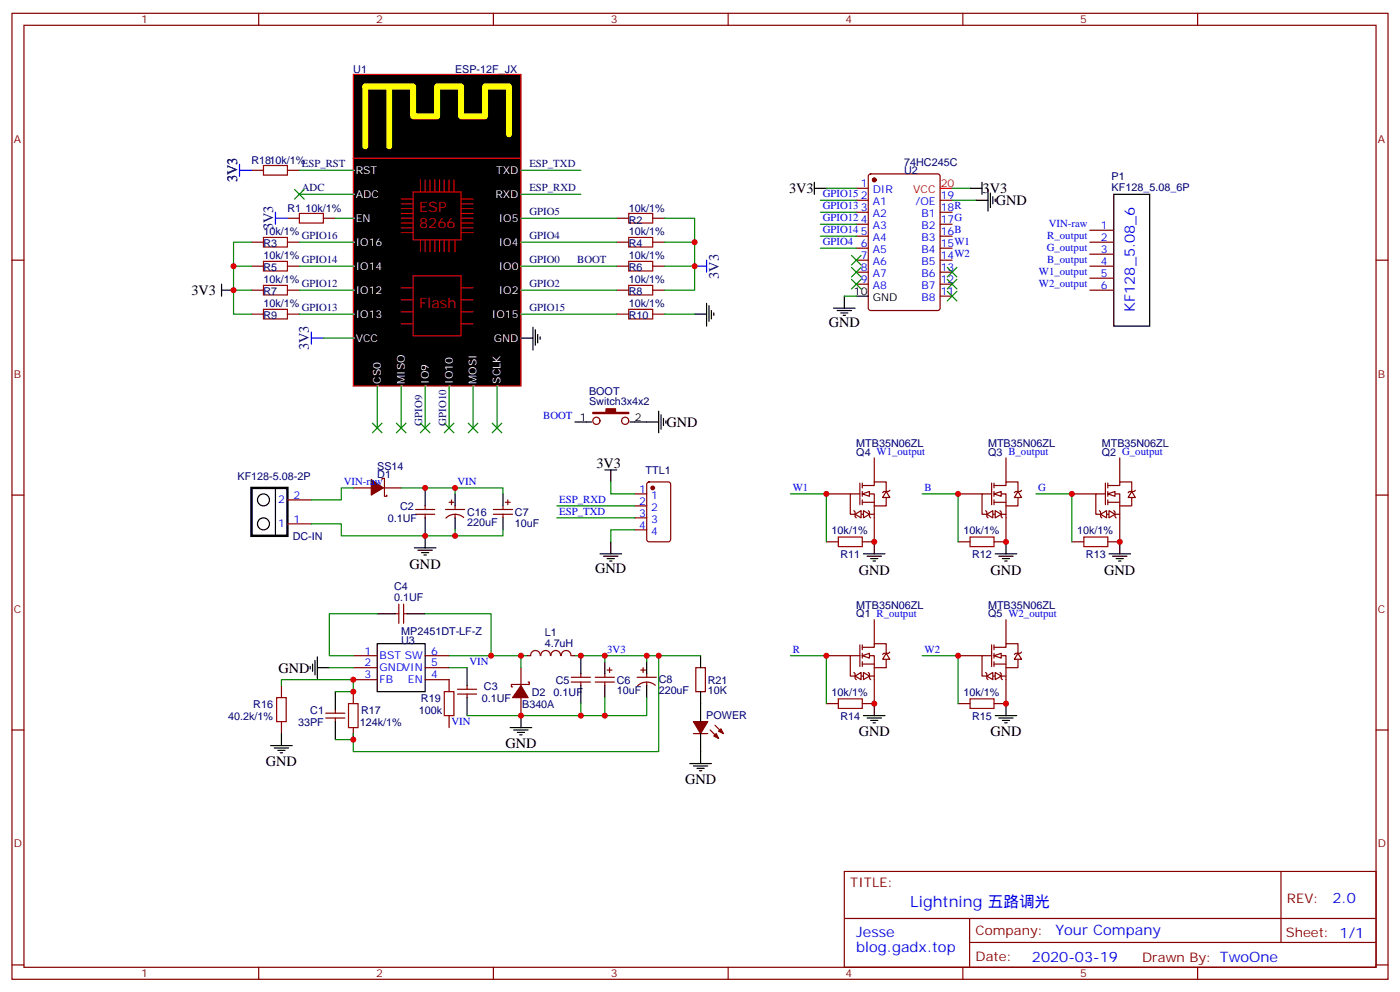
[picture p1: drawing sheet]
<svg xmlns="http://www.w3.org/2000/svg" width="412mm" height="292mm" viewBox="0 0 412 292" stroke-linecap="round" stroke-linejoin="round" font-family="sans-serif">
<g fill="none" stroke="#870000" stroke-width=".35">
<path d="M3.5 3.9h405.4v284.4h-405.4zM7.1 7.4h398.2v277.3h-398.2zM76.2 3.9v3.5M145.3 3.9v3.5M214.5 3.9v3.5M283.6 3.9v3.5M352.8 3.9v3.5M3.5 76.6h3.6M74.1 71.3h3.5M84.7 71.3h3.5M84.7 64.2h3.5M95.2 64.2h3.6"/>
<path d="M181.7 71.3h3.5M181.7 64.2h3.5M181.7 78.4h3.5M192.3 71.3h3.5M192.3 64.2h3.5M192.3 78.4h3.5M405.3 76.6h3.6M74.1 92.5h3.5M74.1 85.4h3.5M84.7 92.5h3.5M84.7 85.4h3.5M181.7 92.5h3.5"/>
<path d="M181.7 85.4h3.5M192.3 92.5h3.5M192.3 85.4h3.5M3.5 145.7h3.6M405.3 145.7h3.6M3.5 214.9h3.6M405.3 214.9h3.6M248.7 256.5h156.6v28.2h-156.6zM377.3 256.5v20.9M248.7 270.4h156.5M285.6 277.4h119.6M285.6 270.4v14.1"/>
<path d="M3.5 284h3.6M76.2 284.7v3.6M145.3 284.7v3.6M214.5 284.7v3.6M283.6 284.7v3.6M352.8 284.7v3.6M405.3 284h3.6"/>
</g>
<path d="M77.6 69.9h7.1v2.8h-7.1zM88.2 62.8h7v2.9h-7zM185.2 62.8h7.1v2.9h-7.1zM185.2 69.9h7.1v2.8h-7.1zM185.2 76.9h7.1v2.9h-7.1zM77.6 91.1h7.1v2.8h-7.1zM77.6 84h7.1v2.8h-7.1zM185.2 91.1h7.1v2.8h-7.1zM185.2 84h7.1v2.8h-7.1z" fill="none" stroke="#a10000" stroke-width=".35"/>
<path d="M104.1 21.9h49.4v91.7h-49.4z" fill="#000" stroke="#f00" stroke-width=".35"/>
<g fill="none" stroke="#c00" stroke-width=".35">
<path d="M118.2 58.6h3.5M121.7 56.5h14.1v14.1h-14.1zM123.8 53v3.5M125.2 53v3.5M126.6 53v3.5M128.1 53v3.5M129.5 53v3.5M130.9 53v3.5M132.3 53v3.5M133.7 53v3.5M135.8 58.6h3.5M118.2 60h3.5"/>
<path d="M118.2 61.4h3.5M118.2 62.8h3.5M118.2 64.2h3.5M118.2 65.7h3.5M118.2 67.1h3.5M118.2 68.5h3.5M123.8 70.6v3.5M125.2 70.6v3.5M126.6 70.6v3.5M128.1 70.6v3.5M129.5 70.6v3.5M130.9 70.6v3.5"/>
<path d="M132.3 70.6v3.5M134.1 70.6v3.5M135.8 60h3.5M135.8 61.4h3.5M135.8 62.8h3.5M135.8 64.2h3.5M135.8 65.7h3.5M135.8 67.1h3.5M135.8 68.5h3.5M118.2 84.7h3.5M118.2 88.2h3.5M118.2 91.8h3.5"/>
<path d="M118.2 95.3h3.5M121.7 81.2h14.1v17.6h-14.1zM135.8 84.7h3.5M135.8 88.2h3.5M135.8 91.8h3.5M135.8 95.3h3.5"/>
</g>
<path d="M104.1 46.6h49.4" fill="none" stroke="#f00" stroke-width=".35"/>
<path d="M114.7 25.4v17.7M149.9 39.5v-14.1h-7v8.9h-7.1v-8.9h-7v8.9h-7.1v-8.9h-14.1v17.7" fill="none" stroke="#ff0" stroke-width="1.8"/>
<g fill="#fff">
<circle cx="104.1" cy="57.2" r=".18"/>
<circle cx="104.1" cy="64.2" r=".18"/>
<circle cx="104.1" cy="71.3" r=".18"/>
<circle cx="104.1" cy="78.4" r=".18"/>
<circle cx="104.1" cy="85.4" r=".18"/>
<circle cx="104.1" cy="92.5" r=".18"/>
<circle cx="104.1" cy="99.5" r=".18"/>
<circle cx="111.1" cy="113.6" r=".18"/>
<circle cx="118.2" cy="113.6" r=".18"/>
<circle cx="125.2" cy="113.6" r=".18"/>
<circle cx="132.3" cy="113.6" r=".18"/>
<circle cx="139.3" cy="113.6" r=".18"/>
<circle cx="146.4" cy="113.6" r=".18"/>
<circle cx="153.5" cy="99.5" r=".18"/>
<circle cx="153.5" cy="92.5" r=".18"/>
<circle cx="153.5" cy="85.4" r=".18"/>
<circle cx="153.5" cy="78.4" r=".18"/>
<circle cx="153.5" cy="71.3" r=".18"/>
<circle cx="153.5" cy="64.2" r=".18"/>
<circle cx="153.5" cy="57.2" r=".18"/>
<circle cx="153.5" cy="50.1" r=".18"/>
<circle cx="104.1" cy="50.1" r=".18"/>
</g>
<path d="M77.6 76.9h7.1v2.9h-7.1z" fill="none" stroke="#a10000" stroke-width=".35"/>
<g fill="none" stroke="#870000" stroke-width=".35">
<path d="M252.2 55.4h3.6M252.2 58.9h3.6M256 51.4l.5-.2h19.7l.7 .4v39.1l-.4 .6-20 .1-.7-.5v-39zM276.9 58.9h3.6M74.1 78.4h3.5M84.7 78.4h3.5M252.2 62.5h3.6M252.2 66h3.6M252.2 69.5h3.6M252.2 73.1h3.6M252.2 76.6h3.6M276.9 62.5h3.6"/>
<path d="M276.9 66h3.6M276.9 69.5h3.6M276.9 73.1h3.6M276.9 76.6h3.6M252.2 80.1h3.6M252.2 83.6h3.6M276.9 80.1h3.6M276.9 83.6h3.6M276.9 87.2h3.6M251.5 150.3l.4 .4v1.4l.3 .3M253.3 145.4h-2.8v6h1.4M253.3 142.2v6.4"/>
<path d="M253.6 151.4h.8M254 142.9h3.5v-1h3.6v2.8M254 145.4h3.5v7M254 147.8h3.5M254 142.2v1.4M254 144.7v1.4M254 147.1v1.5M255.8 150.3l.3 .4v1.4l.4 .3M256.1 151.4h1.4M261.1 146.4v2.5h-3.6M262.1 144.3l-.3 .4h-1.5l-.3 .3"/>
</g>
<circle cx="257.5" cy="53" r=".53" fill="#870000" stroke="#870000" stroke-width=".35"/>
<path d="M252.2 87.2h3.6" fill="none" stroke="#000" stroke-width=".35"/>
<path d="M276.9 55.4h3.6" fill="none" stroke="#f00" stroke-width=".35"/>
<g fill="#fff" stroke="#870000" stroke-width=".35">
<path d="M254 145.4l2.1-.7v1.4z"/>
<path d="M261.1 144.7l1 1.7h-2.1z"/>
<path d="M254.4 150.3l1.7 1.1-1.7 1z"/>
<path d="M251.9 151.4l1.7-1.1v2.1z"/>
</g>
<g fill="none" stroke="#870000" stroke-width=".35">
<path d="M257.5 134.8v7.1M243.4 145.4h7.1M243.4 159.5h3.5M257.5 152.4v7.1h-3.5M282.2 159.5h3.6M290.3 150.3l.4 .4v1.4l.3 .3M292.1 145.4h-2.8v6h1.4M292.1 142.2v6.4M292.5 151.4h.7M292.8 142.9h3.5v-1h3.6v2.8M292.8 145.4h3.5v7M292.8 159.5h3.5"/>
<path d="M292.8 147.8h3.5M292.8 142.2v1.4M292.8 144.7v1.4M292.8 147.1v1.5M294.6 150.3l.3 .4v1.4l.4 .3M294.9 151.4h1.4M299.9 146.4v2.5h-3.6M300.9 144.3l-.3 .4h-1.4l-.4 .3"/>
</g>
<path d="M246.9 158.1h7.1v2.8h-7.1zM285.8 158.1h7v2.8h-7z" fill="none" stroke="#a10000" stroke-width=".35"/>
<g fill="#fff" stroke="#870000" stroke-width=".35">
<path d="M292.8 145.4l2.1-.7v1.4z"/>
<path d="M299.9 144.7l1 1.7h-2.1z"/>
<path d="M293.2 150.3l1.7 1.1-1.7 1z"/>
<path d="M290.7 151.4l1.8-1.1v2.1z"/>
</g>
<g fill="none" stroke="#870000" stroke-width=".35">
<path d="M296.3 134.8v7.1M282.2 145.4h7.1M296.3 152.4v7.1M315.7 159.5h3.6M323.8 150.3l.4 .4v1.4l.4 .3M325.6 145.4h-2.8v6h1.4M325.6 142.2v6.4M326 151.4h.7M326.3 142.9h3.5v-1h3.6v2.8M326.3 145.4h3.5v7M326.3 159.5h3.5M326.3 147.8h3.5"/>
<path d="M326.3 142.2v1.4M326.3 144.7v1.4M326.3 147.1v1.5M328.1 150.3l.3 .4v1.4l.4 .3M328.4 151.4h1.4M333.4 146.4v2.5h-3.6M334.4 144.3l-.3 .4h-1.4l-.4 .3"/>
</g>
<path d="M319.3 158.1h7v2.8h-7z" fill="none" stroke="#a10000" stroke-width=".35"/>
<g fill="#fff" stroke="#870000" stroke-width=".35">
<path d="M326.3 145.4l2.1-.7v1.4z"/>
<path d="M333.4 144.7l1 1.7h-2.1z"/>
<path d="M326.7 150.3l1.7 1.1-1.7 1z"/>
<path d="M324.2 151.4l1.8-1.1v2.1z"/>
</g>
<g fill="none" stroke="#870000" stroke-width=".35">
<path d="M329.8 134.8v7.1M315.7 145.4h7.1M329.8 152.4v7.1M251.5 197.9l.4 .4v1.4l.3 .4M253.3 193h-2.8v6h1.4M253.3 189.8v6.4M253.6 199h.8M254 190.5h3.5v-1h3.6v2.8M254 193h3.5v7.1M254 195.5h3.5M254 189.8v1.4M254 192.3v1.4"/>
<path d="M254 194.8v1.4M255.8 197.9l.3 .4v1.4l.4 .4M256.1 199h1.4M261.1 194.1v2.4h-3.6M262.1 191.9l-.3 .4h-1.5l-.3 .4M243.4 207.1h3.5M254 207.1h3.5"/>
</g>
<path d="M246.9 205.7h7.1v2.8h-7.1z" fill="none" stroke="#a10000" stroke-width=".35"/>
<g fill="#fff" stroke="#870000" stroke-width=".35">
<path d="M254 193l2.1-.7v1.4z"/>
<path d="M261.1 192.3l1 1.8h-2.1z"/>
<path d="M254.4 197.9l1.7 1.1-1.7 1.1z"/>
<path d="M251.9 199l1.7-1.1v2.2z"/>
</g>
<g fill="none" stroke="#870000" stroke-width=".35">
<path d="M243.4 193h7.1M257.5 182.4v7.1M290.3 197.9l.4 .4v1.4l.3 .4M292.1 193h-2.8v6h1.4M292.1 189.8v6.4M292.5 199h.7M292.8 190.5h3.5v-1h3.6v2.8M292.8 193h3.5v7.1M292.8 195.5h3.5M292.8 189.8v1.4M292.8 192.3v1.4M292.8 194.8v1.4"/>
<path d="M294.6 197.9l.3 .4v1.4l.4 .4M294.9 199h1.4M299.9 194.1v2.4h-3.6M300.9 191.9l-.3 .4h-1.4l-.4 .4M257.5 200.1v7M282.2 207.1h3.6M292.8 207.1h3.5"/>
</g>
<path d="M285.8 205.7h7v2.8h-7z" fill="none" stroke="#a10000" stroke-width=".35"/>
<g fill="#fff" stroke="#870000" stroke-width=".35">
<path d="M292.8 193l2.1-.7v1.4z"/>
<path d="M299.9 192.3l1 1.8h-2.1z"/>
<path d="M293.2 197.9l1.7 1.1-1.7 1.1z"/>
<path d="M290.7 199l1.8-1.1v2.2z"/>
</g>
<g fill="none" stroke="#870000" stroke-width=".35">
<path d="M74.1 50.1h3.5M84.7 50.1h3.5M321 67.8h7.1M321 71.3h7.1M321 74.8h7.1M321 78.4h7.1M321 81.9h7.1M321 85.4h7.1M84.7 154.2h7M84.7 147.1h7M104.1 143.6h5.3M112.5 141.1v-.3h.7v5.3h.7v-.4"/>
<path d="M112.9 143.6h5.3M122.4 151.4h5.7M122.4 150h5.7M125.2 148.9v1.1M125.2 151.4v1M131.2 150h5.7M132.3 147.8h1.4M133 147.1v1.5M134.1 148.9v1.1M134.1 151.4v1M136.6 152.3a3.8 3.8 0 0 0-5.3 .2M145.3 151.4h5.7"/>
<path d="M145.3 150h5.7M148.2 148.9v1.1M148.2 151.4v1M148.9 147.8h1.4M149.6 147.1v1.5M187 145.4h3.5M187 148.9h3.5M187 152.4h3.5M187 156h3.5M190.7 142.1l.5-.2h5.6l.7 .4 .1 16.5-.5 .6-5.9 .1-.6-.5-.1-16.4zM117.5 177.8v5.7M118.9 177.8v5.7"/>
<path d="M104.1 193h7M104.1 196.5h7M116.4 180.7h1.1M118.9 180.7h1M125.2 193h7.1M125.2 196.5h7.1M153.5 196.5v5.3M155.2 193h1.1M156.3 193a1.41 1.41 0 0 1 1.4-1.5 1.41 1.41 0 0 1 1.4 1.5M159.3 193a1.41 1.41 0 0 1 1.4-1.5 1.41 1.41 0 0 1 1.4 1.5M162.3 193a1.41 1.41 0 0 1 1.4-1.5 1.41 1.41 0 0 1 1.4 1.5M165.3 193a1.41 1.41 0 0 1 1.5-1.5 1.41 1.41 0 0 1 1.4 1.5"/>
<path d="M168.3 193h1M168.3 199.4h5.6M171.1 198.3v1.1M175.3 199.4h5.7M178.2 198.3v1.1M178.9 197.2h1.4M179.6 196.5v1.4M187.7 199.4h5.6M188.7 197.2h1.4M189.4 196.5v1.4M190.5 198.3v1.1M205 196.5h2.8v7.1h-2.8z"/>
<path d="M282.2 193h7.1M296.3 182.4v7.1M82.9 201.8v3.6M82.9 212.4v3.5M96 211.3h5.6M96 209.9h5.6M98.8 208.9v1M98.8 211.3v1.1M104.1 200.1h7M104.1 203.6v3.5M104.1 214.2v3.5M125.2 200.1h7.1v3.5"/>
<path d="M132.3 210.6v3.6M134.8 204.3h5.6M134.8 202.9h5.6M137.6 201.8v1.1M137.6 204.3v1.1M153.5 205.4v5.2M155.6 200.8h.3v.7h-5.3v.7h.4M168.3 200.8h5.6M171.1 200.8v1M175.3 200.8h5.7M178.2 200.8v1M190.5 200.8v1"/>
<path d="M193 201.7a3.8 3.8 0 0 0-5.2 .2M204.3 215.9h4.2M209.2 214.9l2.5 2.4M210.6 213.5l2.5 2.4M296.3 200.1v7"/>
<circle cx="175.7" cy="123.9" r="1.06"/>
<circle cx="184.1" cy="123.9" r="1.06"/>
</g>
<g fill="none" stroke="#000" stroke-width=".35">
<path d="M239.9 55.4h3.5M239.9 53.7v3.5M285.8 55.4h3.5M287.5 58.9h3.5M289.3 53.7v3.5M291 55.8v6.3M291.7 56.8v4.3M292.5 57.9v2.1M293.2 58.6v.7M328.1 57.2h10.6v38.8h-10.6zM65.3 85.4h3.5M65.3 83.6v3.6"/>
<path d="M153.5 99.5h3.5M157 96.3v6.7M157.7 97v4.6M158.4 98.5v2.4M159.1 99.2v.7M204.6 92.5h3.5M208.1 89.3v6.7M208.8 90v4.6M209.5 91.4v2.5M210.3 92.1v.7M245.5 90.7h6.4M246.6 91.4h4.2"/>
<path d="M247.6 92.1h2.2M248.4 92.8h.7M248.7 87.2v3.5M169.3 124.2h5M178.2 138.3h3.5M179.9 138.3v3.6M185.6 124.2h8.4M194 121v6.4M194.7 122.1v4.2M195.4 123.2v2.1M196.1 123.9v.7M81.1 143.6v14.1"/>
<path d="M125.2 143.6v5.3M125.2 152.4v8.9M134.1 145.4v3.5M134.1 152.4v3.6M148.2 145.4v3.5M148.2 152.4v3.6M179.9 159.5v3.5M257.5 159.5v3.5M296.3 159.5v3.5M329.8 159.5v3.5M122.1 161.3h6.3M123.1 162h4.3"/>
<path d="M124.2 162.7h2.1M124.9 163.4h.7M176.7 163h6.4M177.8 163.7h4.2M178.9 164.4h2.1M179.6 165.1h.7M254.4 163h6.3M255.4 163.7h4.2M256.5 164.4h2.1M257.2 165.1h.7M293.2 163h6.3M294.2 163.7h4.2"/>
<path d="M295.3 164.4h2.1M296 165.1h.7M326.7 163h6.3M327.7 163.7h4.3M328.8 164.4h2.1M329.5 165.1h.7M91.4 196.2v.7M92.1 195.5v2.1M92.8 194.4v4.2M93.5 196.5h3.5M93.5 193.4v6.3M111.1 189.5h14.1v14.1h-14.1z"/>
<path d="M111.1 180.7h5.3M119.9 180.7h5.3M137.6 196.5v5.3M171.1 193v5.3M178.2 194.8v3.5M190.5 194.8v3.5M206.4 193v3.5M79.7 219.5h6.4M82.9 215.9v3.6M98.8 203.6v5.3M98.8 212.4v5.3M137.6 205.4v5.2"/>
<path d="M150.3 214.2h6.3M151.3 214.9h4.3M152.4 215.6h2.1M153.1 216.3h.7M153.5 210.6v3.6M171.1 201.8v5.3M178.2 201.8v3.6M190.5 201.8v3.6M206.4 203.6v8.8M206.4 215.9v8.9M254.4 210.6h6.3M255.4 211.3h4.2"/>
<path d="M256.5 212.1h2.1M257.2 212.8h.7M257.5 207.1v3.5M293.2 210.6h6.3M294.2 211.3h4.2M295.3 212.1h2.1M296 212.8h.7M296.3 207.1v3.5M80.8 220.2h4.2M81.8 220.9h2.2M82.5 221.6h.8M203.2 224.8h6.3"/>
<path d="M204.3 225.5h4.2M205.3 226.2h2.1M206 226.9h.7"/>
<circle cx="77.6" cy="154.2" r="1.76"/>
<circle cx="77.6" cy="147.1" r="1.76"/>
</g>
<path d="M77.6 48.7h7.1v2.8h-7.1zM81.5 205.4h2.8v7h-2.8zM102.7 207.1h2.8v7.1h-2.8zM130.9 203.6h2.8v7h-2.8z" fill="none" stroke="#a10000" stroke-width=".35"/>
<g fill="#870000" stroke="#870000" stroke-width=".35">
<path d="M153.5 201.8l2.1 3.6h-4.6z"/>
<path d="M109.4 141.1l3.5 2.5-3.5 2.1z"/>
<path d="M174.6 121.4h3.9v-1.1h2.8v1.1h3.9v.3h-10.6z"/>
<path d="M204.3 212.4h4.2l-2.1 3.5z"/>
<path d="M210.3 216.6l.7-.7 .7 1.4z"/>
<path d="M212.4 214.5l.7 1.4-1.4-.7z"/>
<circle cx="192.3" cy="143.6" r=".53"/>
</g>
<path d="M74.1 143.6h10.6v14.1h-10.6z" fill="none" stroke="#000" stroke-width=".71"/>
<path d="M70.6 50.1h3.5M70.6 48.4v3.5M81.1 64.2h3.6M81.1 62.5v3.5M204.6 78.4h3.5M208.1 76.6v3.5M91.7 99.5h3.5M91.7 97.8v3.5" fill="none" stroke="#00f" stroke-width=".35"/>
<g fill="none" stroke="#008700" stroke-width=".35">
<path d="M88.2 50.1h15.9M88.2 57.2h15.9M153.5 50.1h17.6M153.5 57.2h17.6M241.7 58.9h10.5M243.4 55.4h8.8M280.5 55.4h5.3M280.5 58.9h7M68.8 78.4h5.3M74.1 71.3h-5.3v14.1M88.2 71.3h15.9M88.2 78.4h15.9"/>
<path d="M98.8 64.2h5.3M153.5 64.2h28.2M153.5 71.3h28.2M153.5 78.4h28.2M195.8 64.2h8.8v14.2M195.8 78.4h8.8v7h-8.8M195.8 71.3h8.8M241.7 62.5h10.5M241.7 66h10.5M241.7 69.5h10.5M241.7 73.1h10.5M74.1 85.4h-5.3v7.1h5.3"/>
<path d="M88.2 92.5h15.9M88.2 85.4h15.9M95.2 99.5h8.9M153.5 92.5h28.2M153.5 85.4h28.2M195.8 92.5h8.8M248.7 87.2h3.5M111.1 113.6v12.4M118.2 113.6v12.4M125.2 113.6v12.4M132.3 113.6v12.4M139.3 113.6v12.4"/>
<path d="M146.4 113.6v12.4M91.7 154.2h8.8v3.5h47.7v-1.7M104.1 143.6h-3.6v3.5h-8.8M118.2 143.6h15.9v1.8M134.1 143.6h14.1v1.8M134.1 156v1.7M164 148.9h23M164 152.4h23M179.9 141.9v3.5h7.1M187 156h-7.1v3.5M232.8 145.4h10.6v14.1M271.6 145.4h10.6v14.1"/>
<path d="M305.2 145.4h10.5v14.1M97 196.5h7.1M111.1 180.7h-14.1v12.3h7.1M125.2 180.7h19.4v12.3h-12.3M132.3 196.5h5.3M144.6 193h10.6M153.5 193v3.5M169.3 193h8.9v1.8M178.2 193h15.8M190.5 193v1.8M206.4 193h-12.4v28.2h-89.9v-5.3M232.8 193h10.6v14.1"/>
<path d="M271.6 193h10.6v14.1M82.9 201.8v-1.7h21.2v3.5h-5.3M98.8 217.7h5.3M171.1 207.1v3.5M178.2 205.4v5.2h-40.6M190.5 205.4v5.2h-12.3"/>
</g>
<g fill="#c00">
<circle cx="134.1" cy="157.7" r=".88"/>
<circle cx="125.2" cy="157.7" r=".88"/>
<circle cx="190.5" cy="193" r=".88"/>
<circle cx="134.1" cy="143.6" r=".88"/>
<circle cx="204.6" cy="71.3" r=".88"/>
<circle cx="178.2" cy="193" r=".88"/>
<circle cx="171.1" cy="210.6" r=".88"/>
<circle cx="153.5" cy="210.6" r=".88"/>
<circle cx="125.2" cy="143.6" r=".88"/>
<circle cx="104.1" cy="203.6" r=".88"/>
<circle cx="104.1" cy="200.1" r=".88"/>
<circle cx="296.3" cy="207.1" r=".88"/>
<circle cx="282.2" cy="193" r=".88"/>
<circle cx="329.8" cy="159.5" r=".88"/>
<circle cx="315.7" cy="145.4" r=".88"/>
<circle cx="257.5" cy="159.5" r=".88"/>
<circle cx="68.8" cy="78.4" r=".88"/>
<circle cx="204.6" cy="78.4" r=".88"/>
<circle cx="68.8" cy="85.4" r=".88"/>
<circle cx="243.4" cy="145.4" r=".88"/>
<circle cx="282.2" cy="145.4" r=".88"/>
<circle cx="296.3" cy="159.5" r=".88"/>
<circle cx="243.4" cy="193" r=".88"/>
<circle cx="257.5" cy="207.1" r=".88"/>
<circle cx="144.6" cy="193" r=".88"/>
<circle cx="153.5" cy="193" r=".88"/>
<circle cx="171.1" cy="193" r=".88"/>
<circle cx="104.1" cy="217.7" r=".88"/>
<circle cx="194" cy="193" r=".88"/>
<circle cx="178.2" cy="210.6" r=".88"/>
</g>
<g fill="#c00" stroke="#008700" stroke-width=".35">
<path d="M86.8 55.8l2.8 2.8zM89.6 55.8l-2.8 2.8z"/>
<path d="M145 124.6l2.8 2.8zM147.8 124.6l-2.8 2.8z"/>
<path d="M137.9 124.6l2.9 2.8zM140.8 124.6l-2.9 2.8z"/>
<path d="M116.8 124.6l2.8 2.8zM119.6 124.6l-2.8 2.8z"/>
<path d="M109.7 124.6l2.8 2.8zM112.5 124.6l-2.8 2.8z"/>
<path d="M130.9 124.6l2.8 2.8zM133.7 124.6l-2.8 2.8z"/>
<path d="M123.8 124.6l2.8 2.8zM126.6 124.6l-2.8 2.8z"/>
<path d="M250.8 82.2l2.8 2.9zM253.6 82.2l-2.8 2.9z"/>
<path d="M250.8 78.7l2.8 2.8zM253.6 78.7l-2.8 2.8z"/>
<path d="M250.8 75.2l2.8 2.8zM253.6 75.2l-2.8 2.8z"/>
<path d="M279 78.7l2.9 2.8zM281.9 78.7l-2.9 2.8z"/>
<path d="M279 82.2l2.9 2.9zM281.9 82.2l-2.9 2.9z"/>
<path d="M279 85.8l2.9 2.8zM281.9 85.8l-2.9 2.8z"/>
</g>
<text font-size="4.6" fill="#00f" x="268.1" y="267.1">Lightning 五路调光</text>
<g font-size="4.2" fill="#000080">
<text x="69.8" y="53.7" transform="rotate(-90 69.8 53.7)">3V3</text>
<text x="80.4" y="67.8" transform="rotate(-90 80.4 67.8)">3V3</text>
<text x="211.7" y="82.1" transform="rotate(-90 211.7 82.1)">3V3</text>
<text x="91" y="103" transform="rotate(-90 91 103)">3V3</text>
</g>
<g font-size="4.2">
<text x="232.4" y="56.8">3V3</text>
<text x="289.5" y="56.8">3V3</text>
<text x="293.3" y="60.4">GND</text>
<text x="56.4" y="86.8">3V3</text>
<text x="244.1" y="96.3">GND</text>
<text x="196.3" y="125.7">GND</text>
<text x="175.7" y="137.6">3V3</text>
<text x="120.7" y="167.4">GND</text>
<text x="175.3" y="168.7">GND</text>
<text x="252.9" y="169.1">GND</text>
<text x="291.8" y="169.1">GND</text>
<text x="325.3" y="169.1">GND</text>
<text x="82" y="198">GND</text>
<text x="148.9" y="220.3">GND</text>
<text x="252.9" y="216.8">GND</text>
<text x="291.8" y="216.8">GND</text>
<text x="78.3" y="225.5">GND</text>
<text x="201.8" y="230.8">GND</text>
</g>
<g font-size="4.2" fill="#c00">
<text x="123.5" y="62.5">ESP</text>
<text x="123.5" y="67.1">8266</text>
<text x="123.5" y="90.7">Flash</text>
</g>
<g font-size="4.2" fill="#00f">
<text x="334.3" y="91.8" transform="rotate(-90 334.3 91.8)">KF128_5.08_6</text>
<text x="392.5" y="265.8">2.0</text>
<text x="252.2" y="275.9">Jesse</text>
<text x="310.9" y="275.3">Your Company</text>
<text x="252.2" y="280.1">blog.gadx.top</text>
<text x="304" y="283.1">2020-03-19</text>
</g>
<g font-size="3.9" fill="#800">
<text x="250.5" y="261.1">TITLE:</text>
<text x="379.1" y="265.8">REV:</text>
<text x="287.4" y="275.3">Company:</text>
<text x="378.7" y="275.9">Sheet: 1/1</text>
<text x="287.4" y="283">Date:</text>
<text x="336.4" y="283.1">Drawn By: TwoOne</text>
</g>
<g font-size="3.2" fill="#800">
<text x="41.6" y="6.9">1</text>
<text x="110.8" y="6.9">2</text>
<text x="179.9" y="6.9">3</text>
<text x="249.1" y="6.9">4</text>
<text x="318.2" y="6.9">5</text>
<text x="4.1" y="42">A</text>
<text x="405.9" y="42">A</text>
<text x="4.1" y="111.2">B</text>
<text x="405.9" y="111.2">B</text>
<text x="4.1" y="180.3">C</text>
<text x="405.9" y="180.3">C</text>
<text x="4.1" y="249.4">D</text>
<text x="405.9" y="249.4">D</text>
<text x="41.6" y="287.7">1</text>
<text x="110.8" y="287.7">2</text>
<text x="179.9" y="287.7">3</text>
<text x="249.1" y="287.7">4</text>
<text x="318.2" y="287.7">5</text>
</g>
<g font-size="3.2" fill="#000080">
<text x="104.1" y="21.3">U1</text>
<text x="134.1" y="21.3">ESP-12F_JX</text>
<text x="74.1" y="48.2">R1810k/1%</text>
<text x="88.9" y="49.2">ESP_RST</text>
<text x="155.9" y="49.2">ESP_TXD</text>
<text x="266.3" y="48.7">74HC245C</text>
<text x="266.3" y="51.2">U2</text>
<text x="327.5" y="52.9">P1</text>
<text x="88.9" y="56.3">ADC</text>
<text x="155.9" y="56.3">ESP_RXD</text>
<text x="327.5" y="56.1">KF128_5.08_6P</text>
<text x="84.7" y="62.3">R1</text>
<text x="90" y="62.3">10k/1%</text>
<text x="155.9" y="63.4">GPIO5</text>
<text x="185.2" y="62.3">10k/1%</text>
<text x="185.2" y="65.8">R2</text>
<text x="77.6" y="69.3">10k/1%</text>
<text x="88.9" y="70.4">GPIO16</text>
<text x="155.9" y="70.4">GPIO4</text>
<text x="185.2" y="69.3">10k/1%</text>
<text x="77.6" y="76.4">10k/1%</text>
<text x="77.6" y="72.8">R3</text>
<text x="88.9" y="77.5">GPIO14</text>
<text x="155.9" y="77.5">GPIO0</text>
<text x="170" y="77.5">BOOT</text>
<text x="185.2" y="76.4">10k/1%</text>
<text x="185.2" y="72.8">R4</text>
<text x="77.6" y="83.4">10k/1%</text>
<text x="77.6" y="79.9">R5</text>
<text x="185.2" y="83.4">10k/1%</text>
<text x="185.2" y="79.9">R6</text>
<text x="77.6" y="87">R7</text>
<text x="88.9" y="84.5">GPIO12</text>
<text x="155.9" y="84.5">GPIO2</text>
<text x="185.2" y="87">R8</text>
<text x="77.6" y="90.5">10k/1%</text>
<text x="77.6" y="94">R9</text>
<text x="88.9" y="91.6">GPIO13</text>
<text x="155.9" y="91.6">GPIO15</text>
<text x="185.2" y="90.5">10k/1%</text>
<text x="185.2" y="94">R10</text>
<text x="173.5" y="119.3">Switch3x4x2</text>
<text x="173.5" y="116.2">BOOT</text>
<text x="124.4" y="125.3" transform="rotate(-90 124.4 125.3)">GPIO9</text>
<text x="131.4" y="125.3" transform="rotate(-90 131.4 125.3)">GPIO10</text>
<text x="252.2" y="131.6">MTB35N06ZL</text>
<text x="291" y="131.6">MTB35N06ZL</text>
<text x="324.6" y="131.6">MTB35N06ZL</text>
<text x="252.2" y="134.1">Q4 W1_output</text>
<text x="291" y="134.1">Q3 B_output</text>
<text x="324.6" y="134.1">Q2 G_output</text>
<text x="70" y="141.2">KF128-5.08-2P</text>
<text x="111.1" y="138.3">SS14</text>
<text x="111.1" y="140.8">D1</text>
<text x="190.2" y="139.5">TTL1</text>
<text x="114.2" y="153.6">0.1UF</text>
<text x="117.8" y="150.1">C2</text>
<text x="137.6" y="155">220uF</text>
<text x="137.6" y="151.8">C16</text>
<text x="151.7" y="155">10uF</text>
<text x="151.7" y="151.8">C7</text>
<text x="86.2" y="158.9">DC-IN</text>
<text x="245" y="157.1">10k/1%</text>
<text x="283.8" y="157.1">10k/1%</text>
<text x="317.3" y="157.1">10k/1%</text>
<text x="247.6" y="164.2">R11</text>
<text x="286.4" y="164.2">R12</text>
<text x="319.9" y="164.2">R13</text>
<text x="116.1" y="173.6">C4</text>
<text x="116.1" y="176.8">0.1UF</text>
<text x="252.2" y="179.2">MTB35N06ZL</text>
<text x="291" y="179.2">MTB35N06ZL</text>
<text x="252.2" y="181.7">Q1 R_output</text>
<text x="291" y="181.7">Q5 W2_output</text>
<text x="118.2" y="187">MP2451DT-LF-Z</text>
<text x="118.2" y="189.5">U3</text>
<text x="160.4" y="190.4">4.7uH</text>
<text x="160.5" y="187.2">L1</text>
<text x="142.5" y="203">C3</text>
<text x="163.7" y="201.2">C5</text>
<text x="181.7" y="201.2">C6</text>
<text x="194" y="201.2">C8</text>
<text x="208.5" y="201.2">R21</text>
<text x="74.6" y="208.3">R16</text>
<text x="124" y="206.5">R19</text>
<text x="141.9" y="206.5">0.1UF</text>
<text x="153.8" y="208.3">B340A</text>
<text x="156.7" y="204.7">D2</text>
<text x="163.1" y="204.7">0.1UF</text>
<text x="181.7" y="204.4">10uF</text>
<text x="194" y="204.4">220uF</text>
<text x="208.5" y="204.4">10K</text>
<text x="245" y="204.7">10k/1%</text>
<text x="283.8" y="204.7">10k/1%</text>
<text x="67.2" y="211.8">40.2k/1%</text>
<text x="87.8" y="213.6">33PF</text>
<text x="91.4" y="210">C1</text>
<text x="106" y="213.6">124k/1%</text>
<text x="106.3" y="210">R17</text>
<text x="123.4" y="210">100k</text>
<text x="208.1" y="211.8">POWER</text>
<text x="247.6" y="211.8">R14</text>
<text x="286.4" y="211.8">R15</text>
</g>
<g font-size="3.2" fill="#fff">
<text x="104.8" y="51.2">RST</text>
<text x="146.2" y="51.2">TXD</text>
<text x="104.8" y="58.2">ADC</text>
<text x="145.9" y="58.2">RXD</text>
<text x="104.8" y="65.3">EN</text>
<text x="146.9" y="65.3">IO5</text>
<text x="104.8" y="72.4">IO16</text>
<text x="146.9" y="72.4">IO4</text>
<text x="104.8" y="79.4">IO14</text>
<text x="146.9" y="79.4">IO0</text>
<text x="104.8" y="86.5">IO12</text>
<text x="146.9" y="86.5">IO2</text>
<text x="104.8" y="93.5">IO13</text>
<text x="144.9" y="93.5">IO15</text>
<text x="104.8" y="100.6">VCC</text>
<text x="145.5" y="100.6">GND</text>
<text x="112.2" y="112.9" transform="rotate(-90 112.2 112.9)">CS0</text>
<text x="119.2" y="112.9" transform="rotate(-90 119.2 112.9)">MISO</text>
<text x="126.3" y="112.9" transform="rotate(-90 126.3 112.9)">IO9</text>
<text x="133.3" y="112.9" transform="rotate(-90 133.3 112.9)">IO10</text>
<text x="140.4" y="112.9" transform="rotate(-90 140.4 112.9)">MOSI</text>
<text x="147.5" y="112.9" transform="rotate(-90 147.5 112.9)">SCLK</text>
</g>
<g font-size="3.2" fill="#00f">
<text x="242.4" y="58.1">GPIO15</text>
<text x="253.6" y="55.1">1</text>
<text x="253.6" y="58.6">2</text>
<text x="257.1" y="56.8">DIR</text>
<text x="277.1" y="58.6">19</text>
<text x="242.4" y="65.1">GPIO12</text>
<text x="242.4" y="61.6">GPIO13</text>
<text x="253.6" y="62.1">3</text>
<text x="253.6" y="65.7">4</text>
<text x="257.1" y="60.4">A1</text>
<text x="257.1" y="63.9">A2</text>
<text x="269.7" y="60.4">/OE</text>
<text x="271.4" y="63.9">B1</text>
<text x="277.1" y="65.7">17G</text>
<text x="277.1" y="62.1">18R</text>
<text x="242.4" y="68.7">GPIO14</text>
<text x="253.6" y="69.2">5</text>
<text x="257.1" y="67.4">A3</text>
<text x="257.1" y="70.9">A4</text>
<text x="271.4" y="70.9">B3</text>
<text x="271.4" y="67.4">B2</text>
<text x="277.1" y="69.2">16B</text>
<text x="308.5" y="70.4">R_output</text>
<text x="308.9" y="66.9">VIN-raw</text>
<text x="324.3" y="67.4">1</text>
<text x="324.3" y="70.9">2</text>
<text x="242.4" y="72.2">GPIO4</text>
<text x="253.6" y="72.7">6</text>
<text x="253.6" y="76.2">7</text>
<text x="257.1" y="74.5">A5</text>
<text x="257.1" y="78">A6</text>
<text x="271.4" y="78">B5</text>
<text x="271.4" y="74.5">B4</text>
<text x="277.1" y="76.2">14W2</text>
<text x="277.1" y="72.7">15W1</text>
<text x="308.3" y="73.9">G_output</text>
<text x="308.5" y="77.5">B_output</text>
<text x="324.3" y="74.5">3</text>
<text x="324.3" y="78">4</text>
<text x="253.6" y="79.8">8</text>
<text x="253.6" y="83.3">9</text>
<text x="257.1" y="81.5">A7</text>
<text x="271.4" y="81.5">B6</text>
<text x="277.1" y="83.3">12</text>
<text x="277.1" y="79.8">13</text>
<text x="306" y="81">W1_output</text>
<text x="324.3" y="81.5">5</text>
<text x="257.1" y="85.1">A8</text>
<text x="271.4" y="88.6">B8</text>
<text x="271.4" y="85.1">B7</text>
<text x="277.1" y="86.8">11</text>
<text x="306" y="84.5">W2_output</text>
<text x="324.3" y="85.1">6</text>
<text x="160" y="123.3">BOOT 1</text>
<text x="101.2" y="142.7">VIN-raw</text>
<text x="134.8" y="142.7">VIN</text>
<text x="81.9" y="148.2">2</text>
<text x="86.4" y="146.8">2</text>
<text x="164.7" y="148">ESP_RXD</text>
<text x="188.3" y="145">1</text>
<text x="188.3" y="148.6">2</text>
<text x="191.8" y="146.8">1</text>
<text x="233.5" y="144.5">W1</text>
<text x="272.3" y="144.5">B</text>
<text x="305.9" y="144.5">G</text>
<text x="81.9" y="155.3">1</text>
<text x="86.4" y="153.8">1</text>
<text x="164.7" y="151.6">ESP_TXD</text>
<text x="188.3" y="152.1">3</text>
<text x="188.3" y="155.6">4</text>
<text x="191.8" y="150.3">2</text>
<text x="191.8" y="153.8">3</text>
<text x="191.8" y="157.4">4</text>
<text x="107.3" y="192.7">1</text>
<text x="107.3" y="196.2">2</text>
<text x="111.8" y="194.1">BST SW</text>
<text x="111.8" y="197.6">GNDVIN</text>
<text x="127" y="196.2">5</text>
<text x="127" y="192.7">6</text>
<text x="138.3" y="195.7">VIN</text>
<text x="178.9" y="192.1">3V3</text>
<text x="233.5" y="192.1">R</text>
<text x="272.3" y="192.1">W2</text>
<text x="107.3" y="199.7">3</text>
<text x="111.8" y="201.1">FB</text>
<text x="120.1" y="201.1">EN</text>
<text x="127" y="199.7">4</text>
<text x="133" y="213.3">VIN</text>
</g>
<g font-size="3.2" fill="#f00">
<text x="269" y="56.8">VCC</text>
<text x="277.1" y="55.1">20</text>
</g>
<g font-size="3.2">
<text x="251.6" y="86.8">10</text>
<text x="257.1" y="88.6">GND</text>
<text x="187" y="123.9">2</text>
</g>
</svg>
